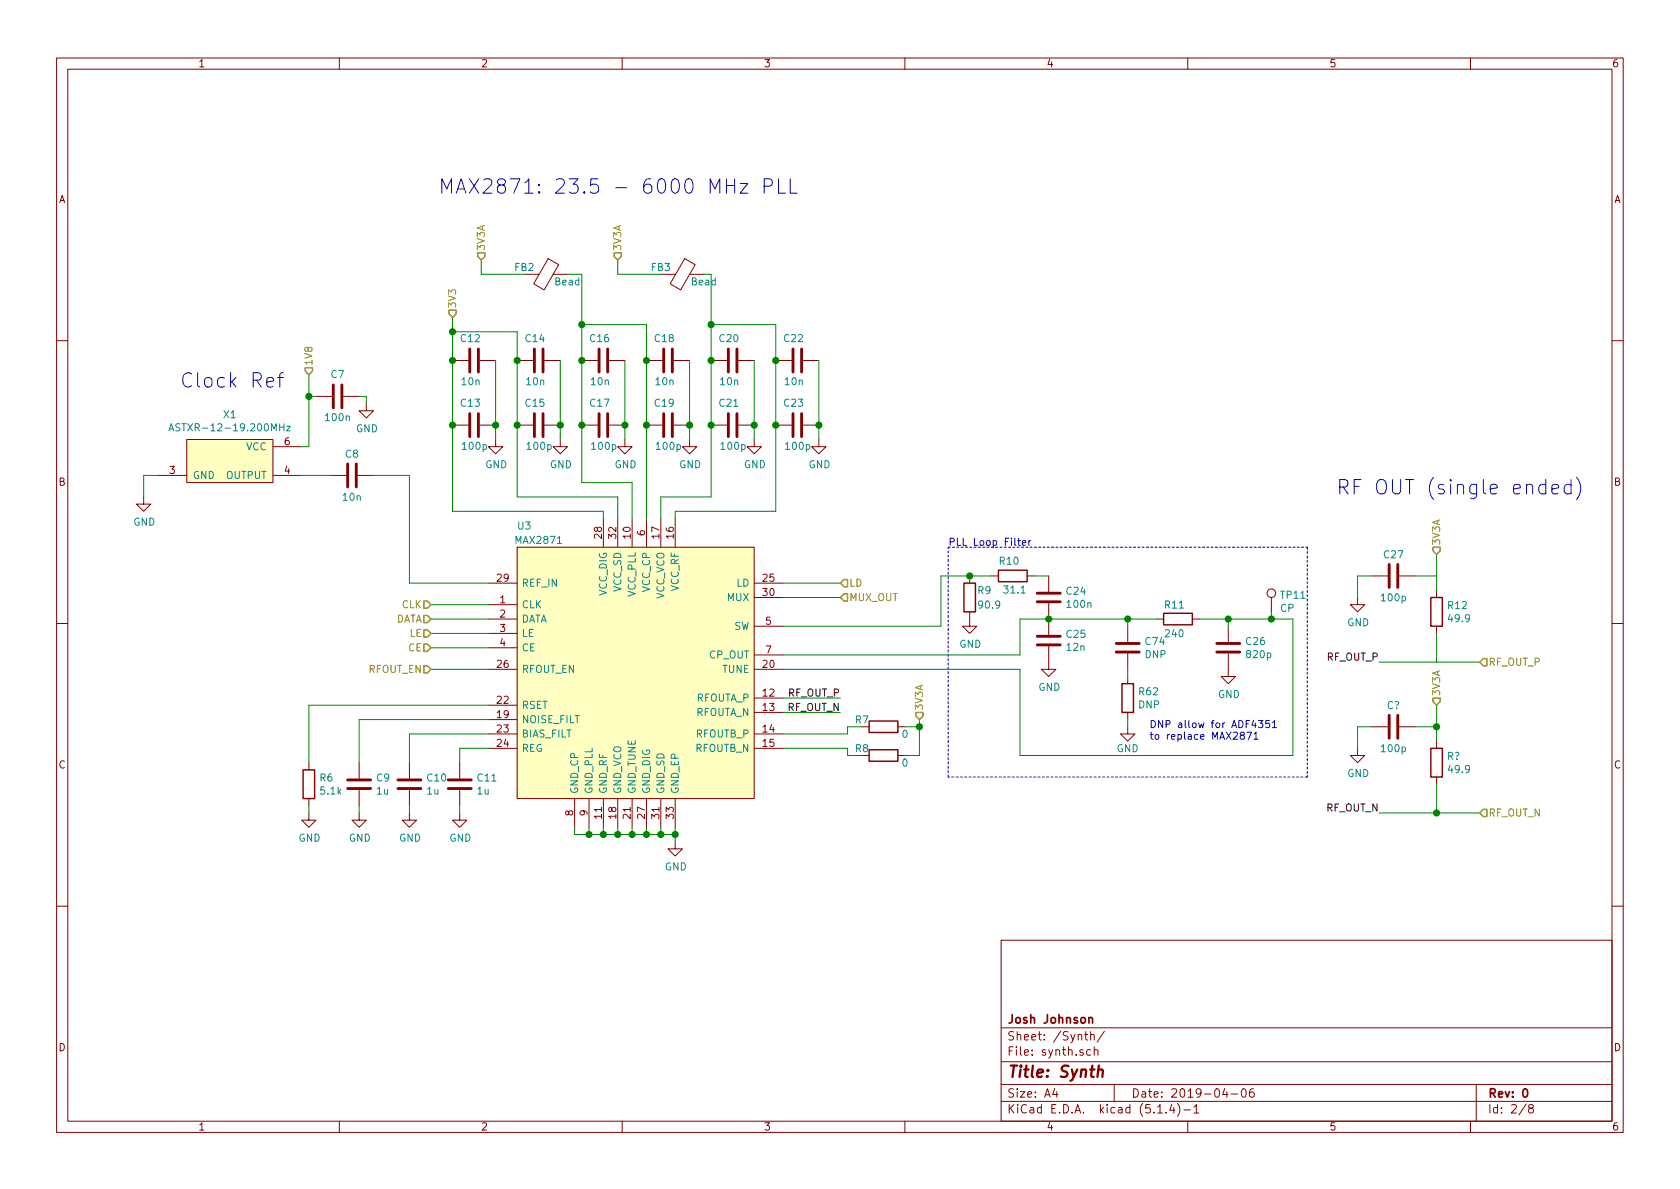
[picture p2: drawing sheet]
<svg xmlns="http://www.w3.org/2000/svg" width="297mm" height="210mm" viewBox="0 0 297 210" stroke-linecap="round" stroke-linejoin="round" font-family="sans-serif">
<g fill="none" stroke="#840000" stroke-width=".18">
<path d="M10 10.3h277v189.9h-277zM12 12.2h273v186.1h-273zM60 10.3v1.9M110 10.3v1.9M160 10.3v1.9M210 10.3v1.9M260 10.3v1.9M92.7 48.5h2.6M96.9 45.7l1.9 1.1-2.6 4.5-1.8-1.1zM97.8 48.5h2.5M116.8 48.5h2.6M121.1 45.7l1.8 1.1-2.6 4.5-1.8-1.1z"/>
<path d="M121.9 48.5h2.6M10 60.2h2M33 77.7h15.3v7.6h-15.3zM48.3 79h5M55.9 70.1h2.8M60.7 70.1h2.8M64.8 71.4v1.2h1.2l-1.2 1.3-1.3-1.3h1.3M80 75.2h2.8M80 63.7h2.8M84.8 75.2h2.8M84.8 63.7h2.8M87.6 77.7v1.3h1.3l-1.3 1.3-1.2-1.3h1.2"/>
<path d="M91.4 75.2h2.8M91.4 63.7h2.8M96.3 75.2h2.8M96.3 63.7h2.8M99.1 77.7v1.3h1.2l-1.2 1.3-1.3-1.3h1.3M102.9 75.2h2.8M102.9 63.7h2.8M107.7 75.2h2.8M107.7 63.7h2.8M110.5 77.7v1.3h1.3l-1.3 1.3-1.3-1.3h1.3M114.3 75.2h2.8M114.3 63.7h2.8"/>
<path d="M119.1 75.2h2.8M119.1 63.7h2.8M121.9 77.7v1.3h1.3l-1.3 1.3-1.3-1.3h1.3M125.7 75.2h2.8M125.7 63.7h2.8M130.6 75.2h2.7M130.6 63.7h2.7M133.3 77.7v1.3h1.3l-1.3 1.3-1.2-1.3h1.2M137.2 75.2h2.8M137.2 63.7h2.8M142 75.2h2.8M142 63.7h2.8"/>
<path d="M144.8 77.7v1.3h1.2l-1.2 1.3-1.3-1.3h1.3M285 60.2h2M25.4 87.9v1.2h1.3l-1.3 1.3-1.3-1.3h1.3M27.9 84.1h5.1M48.3 84.1h5M58.4 84.1h2.8M63.2 84.1h2.8M91.4 96.8h41.9v44.4h-41.9zM106.7 91.7v5.1M109.2 91.7v5.1M111.8 91.7v5.1M114.3 91.7v5.1"/>
<path d="M116.8 91.7v5.1M119.4 91.7v5.1M10 110.3h2M86.4 106.9h5M86.4 109.5h5M86.4 118.4h5M86.4 103.1h5M86.4 112h5M86.4 114.5h5M133.3 118.4h5.1M133.3 103.1h5.1M133.3 105.7h5.1"/>
<path d="M133.3 110.7h5.1M133.3 115.8h5.1M171.4 108.2v2.5h1.3l-1.3 1.3-1.2-1.3h1.2M171.4 101.8v1.3M175.3 101.8h1.2M181.6 101.8h1.3M185.4 114.3v4.1h1.3l-1.3 1.2-1.3-1.2h1.3M185.4 101.8v2.8M185.4 106.7v5.6M199.4 110.7v2.8M199.4 115.6v2.8M199.4 119.6v1.3"/>
<path d="M204.5 109.5h1.2M210.8 109.5h1.3M217.2 115.6v4h1.2l-1.2 1.3-1.3-1.3h1.3M217.2 110.7v2.8M224.8 105.7v2.5M240 105.7v1.2h1.3l-1.3 1.3-1.2-1.3h1.2M242.6 101.8h2.8M247.4 101.8h2.8M254 104.4v1.3M254 110.7v1.3M285 110.3h2M54.6 134.9v1.2"/>
<path d="M63.5 134.9v2.8M63.5 139.7v2.8M72.4 134.9v2.8M72.4 139.7v2.8M81.3 134.9v2.8M81.3 139.7v2.8M86.4 129.8h5M86.4 132.3h5M86.4 127.2h5M86.4 124.7h5M133.3 123.4h5.1M133.3 126h5.1"/>
<path d="M133.3 129.8h5.1M133.3 132.3h5.1M158.7 133.6h1.3M158.7 128.5h1.3M199.4 128.5v1.3h1.3l-1.3 1.3-1.3-1.3h1.3M199.4 126v1.2M240 132.3v1.3h1.3l-1.3 1.3-1.2-1.3h1.2M242.6 128.5h2.8M247.4 128.5h2.8M254 131.1v1.2M254 137.4v1.3M54.6 143.8v1.2h1.3l-1.3 1.3-1.3-1.3h1.3"/>
<path d="M54.6 141.2v1.3M63.5 143.8v1.2h1.3l-1.3 1.3-1.3-1.3h1.3M72.4 143.8v1.2h1.3l-1.3 1.3-1.3-1.3h1.3M81.3 143.8v1.2h1.2l-1.2 1.3-1.3-1.3h1.3M101.6 141.2v5.1M104.1 141.2v5.1M106.7 141.2v5.1M109.2 141.2v5.1M111.8 141.2v5.1M114.3 141.2v5.1M116.8 141.2v5.1M119.4 148.8v1.3h1.2l-1.2 1.3-1.3-1.3h1.3"/>
<path d="M119.4 141.2v5.1M10 160.2h2M177 166.3h108v32h-108zM285 160.2h2M60 198.3v1.9M110 198.3v1.9M160 198.3v1.9M177 194.8h108M177 191.8h108M177 187.8h108M177 181.8h108M186.5 192.5l-.4 1h1"/>
<path d="M186.8 193v1M191.8 182.9h.5M192 182.4v1.3l.3 .2M192.8 185.7l-.4-.1-.3 .3 .1 .6 .2 .1 .4-.1M192.8 183.1l.3-.2 .3 .1 .1 .9M192.8 182.4v1.5M193.5 185.7a.37 .37 0 0 1 .6 .1v.8M193.5 185.1v1.5M195.3 182.3l-1.3 2M197 191.8v3M204.7 196.8h.8M206.2 196.7v.1"/>
<path d="M207.2 195.2l-.4 1.1h.9M207.5 195.8v1M208.2 195.1a1.71 1.71 0 0 1 0 2.3M209.3 196.3h1.2M210 198.3v1.9M211.1 195.8l.4-.5v1.5M211.1 196.8h.9M216.6 192.5l-.4 1h.9M216.9 193v1M217.7 193.5h1.1M219.6 192.7l.4-.2a.94 .94 0 0 1 0 1.5 .82 .82 0 0 1-.4-1.3zM221.6 192.5a.59 .59 0 0 0-.7 .7l.1 .7 .2 .1 .5-.1 .1-.5-.2-.2-.4-.1-.3 .3"/>
<path d="M260 198.3v1.9M261 191.8v6.5M269.8 195.2l-1.2 2M270.6 196l-.3-.2v-.2l.3-.3h.2l.3 .3-.1 .2-.6 .2a.48 .48 0 0 0-.1 .7l.3 .1 .4-.1a.48 .48 0 0 0-.2-.7"/>
<circle cx="224.8" cy="104.9" r=".76"/>
</g>
<path d="M192.5 180.1l.2-.2 .4 .1 .1 .9M269.4 192.7l.2-.2a.8 .8 0 0 1 .5 .8 .8 .8 0 0 1-.5 .7l-.2-.1-.2-.4z" fill="none" stroke="#840000" stroke-width=".3"/>
<path d="M194.2 189.3a.5 .5 0 0 1 .8 .1l-.1 1M194.3 188.4l-.3 2" fill="none" stroke="#840000" stroke-width=".41"/>
<path d="M170.4 103.1h2.1v5.1h-2.1zM176.5 100.8h5.1v2.1h-5.1zM205.7 108.5h5.1v2h-5.1zM253 105.7h2v5h-2zM53.6 136.1h2v5.1h-2zM153.7 132.6h5v2h-5zM153.7 127.5h5v2h-5zM198.4 120.9h2v5.1h-2zM253 132.3h2v5.1h-2z" fill="none" stroke="#840000" stroke-width=".25"/>
<g fill="none" stroke="#840000" stroke-width=".51">
<path d="M58.9 68.1v4M60.5 68.1v4M83.1 61.7v4.1M83.1 73.1v4.1M84.6 61.7v4.1M84.6 73.1v4.1M94.5 61.7v4.1M94.5 73.1v4.1M96 61.7v4.1M96 73.1v4.1M105.9 61.7v4.1M105.9 73.1v4.1"/>
<path d="M107.4 61.7v4.1M107.4 73.1v4.1M117.3 61.7v4.1M117.3 73.1v4.1M118.9 61.7v4.1M118.9 73.1v4.1M128.8 61.7v4.1M128.8 73.1v4.1M130.3 61.7v4.1M130.3 73.1v4.1M140.2 61.7v4.1M140.2 73.1v4.1"/>
<path d="M141.7 61.7v4.1M141.7 73.1v4.1M61.5 82v4.1M63 82v4.1M245.6 99.8v4.1M247.1 99.8v4.1M183.4 106.4h4.1M183.4 104.9h4.1M183.4 114h4.1M183.4 112.5h4.1M197.4 115.3h4M197.4 113.8h4"/>
<path d="M215.1 115.3h4.1M215.1 113.8h4.1M61.5 139.4h4M61.5 137.9h4M70.4 139.4h4M70.4 137.9h4M79.2 139.4h4.1M79.2 137.9h4.1M245.6 126.5v4.1M247.1 126.5v4.1"/>
</g>
<g fill="#ffffc2" stroke="#ffffc2" stroke-width=".18">
<path d="M33 77.7h15.3v7.6h-15.3z"/>
<path d="M91.4 96.8h41.9v44.4h-41.9z"/>
</g>
<path d="M29.9 76.2l.4-1.3 .4 1.3M30 75.8h.6M50.7 75.4h.6l-.6 .8h.6" fill="none" stroke="#008484" stroke-width=".18"/>
<path d="M167.6 96.8h63.5M231.1 96.8v40.6M167.6 137.4v-40.6M231.1 137.4h-63.5" fill="none" stroke="#0000c2" stroke-width=".18" stroke-dasharray=".4 .4"/>
<g fill="none" stroke="#008400" stroke-width=".18">
<path d="M80 58.7h11.4v29.2h17.8v3.8M80 56.1v34.3h26.7v1.3M85.1 46v2.5h7.6M100.3 48.5h2.6v36.8h8.9v6.4M102.9 57.4h11.4v34.3M109.2 46v2.5h7.6M124.5 48.5h1.2v39.4h-8.9v3.8M125.7 57.4h11.5v33h-17.8v1.3M54.6 70.1h1.3M54.6 66.3v12.7h-1.3M63.5 70.1h1.3v1.3M87.6 63.7v14"/>
<path d="M99.1 63.7v14M110.5 63.7v14M121.9 63.7v14M133.3 63.7v14M144.8 63.7v14M27.9 84.1h-2.5v3.8M53.3 84.1h5.1M66 84.1h6.4v19h14M254 98v6.4M76.2 109.5h10.2M76.2 106.9h10.2M76.2 112h10.2"/>
<path d="M76.2 118.4h10.2M76.2 114.5h10.2M138.4 103.1h10.2M138.4 105.7h10.2M175.3 101.8h-8.9v8.9h-28M182.9 101.8h2.5M199.4 109.5v1.2M199.4 118.4v1.2M204.5 109.5h-24.2v6.3h-41.9M212.1 109.5h16.5v24.1h-48.3v-15.2h-41.9M217.2 109.5v1.2M224.8 108.2v1.3"/>
<path d="M242.6 101.8h-2.6v3.9M243.8 117.1h17.8M250.2 101.8h3.8M254 112v5.1M86.4 124.7h-31.8v10.2M86.4 132.3h-5.1v2.6M86.4 129.8h-14v5.1M86.4 127.2h-22.9v7.7M138.4 132.3h11.5v1.3h2.5M138.4 126h10.2M138.4 123.4h10.2M152.4 128.5h-2.5v1.3h-11.5"/>
<path d="M160 128.5h2.6M162.6 127.2v6.4h-2.6M199.4 127.2v1.3M242.6 128.5h-2.6v3.8M250.2 128.5h3.8M254 124.7v6.4M254 138.7v5.1M54.6 142.5v1.3M63.5 142.5v1.3M72.4 142.5v1.3M81.3 142.5v1.3M101.6 146.3v1.3h17.8"/>
<path d="M104.1 146.3v1.3M106.7 146.3v1.3M109.2 146.3v1.3M111.8 146.3v1.3M114.3 146.3v1.3M116.8 146.3v1.3M119.4 146.3v2.5M243.8 143.8h17.8"/>
</g>
<g fill="none" stroke="#848400" stroke-width=".25">
<path d="M79.4 54.9h1.2v.6l-.6 .6-.6-.6zM84.5 44.7h1.2v.6l-.6 .7-.6-.7zM108.6 44.7h1.3v.6l-.7 .7-.6-.7zM54 65h1.2v.7l-.6 .6-.6-.6zM253.4 96.8h1.2v.6l-.6 .6-.6-.6zM74.9 106.3h.7l.6 .6-.6 .7h-.7zM74.9 117.7h.7l.6 .7-.6 .6h-.7zM74.9 113.9h.7l.6 .6-.6 .7h-.7zM74.9 111.4h.7l.6 .6-.6 .6h-.7zM74.9 108.8h.7l.6 .7-.6 .6h-.7zM149.2 105h.7v1.3h-.7l-.6-.6zM149.2 102.5h.7v1.3h-.7l-.6-.7z"/>
<path d="M262.3 116.5h.6v1.2h-.6l-.7-.6zM161.9 126h1.3v.6l-.6 .6-.7-.6zM253.4 123.4h1.2v.7l-.6 .6-.6-.6zM262.3 143.1h.6v1.3h-.6l-.7-.6z"/>
</g>
<g fill="none" stroke="#0000c2" stroke-width=".18">
<path d="M128.4 32.8h1.5M129.9 31.6v2.6M130.9 32.5h1.3l-1.3 1.7h1.3M135.1 32.9h1a.68 .68 0 0 0 .5-.6 .68 .68 0 0 0-.5-.7h-1v2.6M137.6 31.6v2.6h1.3M139.7 31.6v2.6h1.2M47.2 67.6l1.2-.2-.1-.5-.8-.2-.3 .4v1l.1 .2 .2 .1 .8-.1M49.1 66.7h1M50.1 65.9l-.5 .1-.1 .3v2.1M179.9 95.6h.5M180.1 95.2v1.1l.3 .1M180.8 96l.6-.1-.1-.2-.4-.1-.1 .2v.6h.5"/>
<path d="M181.9 95.6v.8M182.3 95.6l-.4 .2M274.4 86.5l1.2-.2-.1-.5-.7-.2-.3 .2-.1 .2 .1 1.2 .3 .1 .7-.1M277.8 85.8l-.8-.2-.4 .5v.8l.2 .3 .2 .1 .8-.1M277.8 84.8v2.5M278.7 84.4a2.9 2.9 0 0 1 0 3.9M219.5 130l-.2-.3 .2-.2h.3l.2 .1v.3l-.6 .2-.1 .1v.3l.2 .2h.3l.2-.2v-.4l-.2-.1M220.4 129.5h.9l-.5 1.2M221.7 129.8l.4-.3v1.2M221.7 130.7h.7M222.5 127.4h.8l-.4 .5 .3 .1 .1 .4-.3 .3-.5-.2M224.4 127.4h-.6v.6l.2-.1 .4 .1v.5l-.1 .2-.5-.2"/>
<path d="M225 127.8l.3-.4v1.3M225 128.7h.7"/>
</g>
<g fill="#008400" stroke="#008400" stroke-width=".25">
<circle cx="114.3" cy="147.6" r=".51"/>
<circle cx="116.8" cy="147.6" r=".51"/>
<circle cx="254" cy="128.5" r=".51"/>
<circle cx="119.4" cy="147.6" r=".51"/>
<circle cx="254" cy="143.8" r=".51"/>
<circle cx="111.8" cy="147.6" r=".51"/>
<circle cx="224.8" cy="109.5" r=".51"/>
<circle cx="114.3" cy="63.7" r=".51"/>
<circle cx="80" cy="58.7" r=".51"/>
<circle cx="102.9" cy="57.4" r=".51"/>
<circle cx="54.6" cy="70.1" r=".51"/>
<circle cx="125.7" cy="57.4" r=".51"/>
<circle cx="162.6" cy="128.5" r=".51"/>
<circle cx="80" cy="63.7" r=".51"/>
<circle cx="80" cy="75.2" r=".51"/>
<circle cx="87.6" cy="75.2" r=".51"/>
<circle cx="91.4" cy="63.7" r=".51"/>
<circle cx="91.4" cy="75.2" r=".51"/>
<circle cx="99.1" cy="75.2" r=".51"/>
<circle cx="102.9" cy="63.7" r=".51"/>
<circle cx="102.9" cy="75.2" r=".51"/>
<circle cx="110.5" cy="75.2" r=".51"/>
<circle cx="199.4" cy="109.5" r=".51"/>
<circle cx="114.3" cy="75.2" r=".51"/>
<circle cx="121.9" cy="75.2" r=".51"/>
<circle cx="125.7" cy="63.7" r=".51"/>
<circle cx="125.7" cy="75.2" r=".51"/>
<circle cx="133.4" cy="75.2" r=".51"/>
<circle cx="137.2" cy="63.7" r=".51"/>
<circle cx="137.2" cy="75.2" r=".51"/>
<circle cx="144.8" cy="75.2" r=".51"/>
<circle cx="171.5" cy="101.8" r=".51"/>
<circle cx="104.1" cy="147.6" r=".51"/>
<circle cx="185.4" cy="109.5" r=".51"/>
<circle cx="106.7" cy="147.6" r=".51"/>
<circle cx="109.2" cy="147.6" r=".51"/>
<circle cx="217.2" cy="109.5" r=".51"/>
</g>
<g font-size="3.5" fill="#0000c2">
<text x="77.5" y="34.3">MAX2871: 23.5 - 6000 MHz PLL</text>
<text x="31.7" y="68.6">Clock Ref</text>
<text x="236.2" y="87.5">RF OUT (single ended)</text>
</g>
<text font-size="2.8" fill="#840000" x="178" y="190.5">Title: Synth</text>
<g font-size="2.1" fill="#840000">
<text x="178" y="184">Sheet: /Synth/</text>
<text x="178" y="181">Josh Johnson</text>
<text x="178" y="186.7">File: synth.sch</text>
<text x="178" y="196.9">KiCad E.D.A. kicad (5.1.4)-1</text>
<text x="178" y="194.1">Size: A4</text>
<text x="200" y="194.1">Date: 2019-04-06</text>
<text x="263" y="194.1">Rev: 0</text>
<text x="263" y="196.9">Id: 2/8</text>
</g>
<g font-size="1.8" fill="#840000">
<text x="35" y="11.9">1</text>
<text x="85" y="11.9">2</text>
<text x="135" y="11.9">3</text>
<text x="185" y="11.9">4</text>
<text x="235" y="11.9">5</text>
<text x="285" y="11.9">6</text>
<text x="10.4" y="35.9">A</text>
<text x="285.4" y="35.9">A</text>
<text x="30" y="83.8">3</text>
<text x="50.3" y="83.8">4</text>
<text x="50.3" y="78.7">6</text>
<text x="10.4" y="85.9">B</text>
<text x="285.4" y="85.9">B</text>
<text x="106.4" y="95.2" transform="rotate(-90 106.4 95.2)">28</text>
<text x="109" y="95.2" transform="rotate(-90 109 95.2)">32</text>
<text x="111.5" y="95.2" transform="rotate(-90 111.5 95.2)">10</text>
<text x="114" y="94.7" transform="rotate(-90 114 94.7)">6</text>
<text x="116.6" y="95.2" transform="rotate(-90 116.6 95.2)">17</text>
<text x="119.1" y="95.2" transform="rotate(-90 119.1 95.2)">16</text>
<text x="87.9" y="102.9">29</text>
<text x="88.4" y="106.7">1</text>
<text x="134.9" y="102.9">25</text>
<text x="134.9" y="105.4">30</text>
<text x="88.4" y="109.2">2</text>
<text x="88.4" y="111.8">3</text>
<text x="135.4" y="110.5">5</text>
<text x="87.9" y="118.1">26</text>
<text x="88.4" y="114.3">4</text>
<text x="134.9" y="118.1">20</text>
<text x="135.4" y="115.6">7</text>
<text x="87.9" y="124.5">22</text>
<text x="134.9" y="123.2">12</text>
<text x="134.9" y="125.7">13</text>
<text x="87.9" y="127">19</text>
<text x="87.9" y="129.5">23</text>
<text x="134.9" y="129.5">14</text>
<text x="10.4" y="135.9">C</text>
<text x="87.9" y="132.1">24</text>
<text x="134.9" y="132.1">15</text>
<text x="285.4" y="135.9">C</text>
<text x="101.3" y="144.2" transform="rotate(-90 101.3 144.2)">8</text>
<text x="103.9" y="144.2" transform="rotate(-90 103.9 144.2)">9</text>
<text x="106.4" y="144.7" transform="rotate(-90 106.4 144.7)">11</text>
<text x="109" y="144.7" transform="rotate(-90 109 144.7)">18</text>
<text x="111.5" y="144.7" transform="rotate(-90 111.5 144.7)">21</text>
<text x="114" y="144.7" transform="rotate(-90 114 144.7)">27</text>
<text x="116.6" y="144.7" transform="rotate(-90 116.6 144.7)">31</text>
<text x="119.1" y="144.7" transform="rotate(-90 119.1 144.7)">33</text>
<text x="10.4" y="185.9">D</text>
<text x="285.4" y="185.9">D</text>
<text x="35" y="199.9">1</text>
<text x="85" y="199.9">2</text>
<text x="135" y="199.9">3</text>
<text x="185" y="199.9">4</text>
<text x="235" y="199.9">5</text>
<text x="285" y="199.9">6</text>
</g>
<g font-size="1.8" fill="#848400">
<text x="85.7" y="44.4" transform="rotate(-90 85.7 44.4)">3V3A</text>
<text x="109.9" y="44.4" transform="rotate(-90 109.9 44.4)">3V3A</text>
<text x="80.6" y="54.6" transform="rotate(-90 80.6 54.6)">3V3</text>
<text x="55.2" y="64.8" transform="rotate(-90 55.2 64.8)">1V8</text>
<text x="254.6" y="96.5" transform="rotate(-90 254.6 96.5)">3V3A</text>
<text x="71" y="107.6">CLK</text>
<text x="150.1" y="106.3">MUX_OUT</text>
<text x="150.1" y="103.8">LD</text>
<text x="69.8" y="110.1">DATA</text>
<text x="72.4" y="112.6">LE</text>
<text x="65.2" y="119">RFOUT_EN</text>
<text x="72.2" y="115.2">CE</text>
<text x="263.1" y="117.7">RF_OUT_P</text>
<text x="163.2" y="125.7" transform="rotate(-90 163.2 125.7)">3V3A</text>
<text x="254.6" y="123.2" transform="rotate(-90 254.6 123.2)">3V3A</text>
<text x="263.1" y="144.4">RF_OUT_N</text>
</g>
<g font-size="1.8" fill="#008484">
<text x="91" y="47.9">FB2</text>
<text x="115.2" y="47.9">FB3</text>
<text x="98.2" y="50.5">Bead</text>
<text x="122.3" y="50.5">Bead</text>
<text x="81.5" y="60.5">C12</text>
<text x="93" y="60.5">C14</text>
<text x="104.4" y="60.5">C16</text>
<text x="115.8" y="60.5">C18</text>
<text x="127.3" y="60.5">C20</text>
<text x="138.7" y="60.5">C22</text>
<text x="58.6" y="66.8">C7</text>
<text x="81.5" y="71.9">C13</text>
<text x="81.7" y="68.1">10n</text>
<text x="93" y="71.9">C15</text>
<text x="93.1" y="68.1">10n</text>
<text x="104.4" y="71.9">C17</text>
<text x="104.6" y="68.1">10n</text>
<text x="115.8" y="71.9">C19</text>
<text x="116" y="68.1">10n</text>
<text x="127.3" y="71.9">C21</text>
<text x="127.4" y="68.1">10n</text>
<text x="138.7" y="71.9">C23</text>
<text x="138.9" y="68.1">10n</text>
<text x="31.5" y="76.3">ASTXR-12-19.200MHz</text>
<text x="39.6" y="74">X1</text>
<text x="57.7" y="74.5">100n</text>
<text x="62.9" y="76.4">GND</text>
<text x="43.5" y="79.6">VCC</text>
<text x="61.1" y="80.9">C8</text>
<text x="81.9" y="79.5">100p</text>
<text x="85.8" y="82.8">GND</text>
<text x="93.3" y="79.5">100p</text>
<text x="97.2" y="82.8">GND</text>
<text x="104.7" y="79.5">100p</text>
<text x="108.7" y="82.8">GND</text>
<text x="116.2" y="79.5">100p</text>
<text x="120.1" y="82.8">GND</text>
<text x="127.6" y="79.5">100p</text>
<text x="131.5" y="82.8">GND</text>
<text x="139" y="79.5">100p</text>
<text x="143" y="82.8">GND</text>
<text x="34" y="84.7">GND</text>
<text x="40" y="84.7">OUTPUT</text>
<text x="60.7" y="88.6">10n</text>
<text x="23.6" y="93">GND</text>
<text x="91.6" y="93.6">U3</text>
<text x="91.3" y="96.2">MAX2871</text>
<text x="176.8" y="99.9">R10</text>
<text x="244.8" y="98.7">C27</text>
<text x="92.2" y="107.6">CLK</text>
<text x="92.2" y="103.8">REF_IN</text>
<text x="107.3" y="105.4" transform="rotate(-90 107.3 105.4)">VCC_DIG</text>
<text x="109.9" y="104.7" transform="rotate(-90 109.9 104.7)">VCC_SD</text>
<text x="112.4" y="105.6" transform="rotate(-90 112.4 105.6)">VCC_PLL</text>
<text x="114.9" y="104.7" transform="rotate(-90 114.9 104.7)">VCC_CP</text>
<text x="117.5" y="106.1" transform="rotate(-90 117.5 106.1)">VCC_VCO</text>
<text x="120" y="104.6" transform="rotate(-90 120 104.6)">VCC_RF</text>
<text x="128.7" y="106.3">MUX</text>
<text x="130.2" y="103.8">LD</text>
<text x="172.9" y="105.1">R9</text>
<text x="173.2" y="107.6">90.9</text>
<text x="177.7" y="104.9">31.1</text>
<text x="188.6" y="105.2">C24</text>
<text x="188.8" y="107.5">100n</text>
<text x="206" y="107.6">R11</text>
<text x="226.5" y="105.9">TP11</text>
<text x="244.4" y="106.3">100p</text>
<text x="256.1" y="107.7">R12</text>
<text x="92.2" y="110.1">DATA</text>
<text x="92.2" y="112.6">LE</text>
<text x="129.7" y="111.4">SW</text>
<text x="188.6" y="112.8">C25</text>
<text x="206.1" y="112.7">240</text>
<text x="226.4" y="108.2">CP</text>
<text x="238.2" y="110.7">GND</text>
<text x="256.2" y="110">49.9</text>
<text x="92.2" y="119">RFOUT_EN</text>
<text x="92.2" y="115.2">CE</text>
<text x="125.4" y="116.5">CP_OUT</text>
<text x="127.8" y="119">TUNE</text>
<text x="169.6" y="114.5">GND</text>
<text x="188.7" y="115.1">12n</text>
<text x="202.5" y="116.4">DNP</text>
<text x="202.6" y="114.1">C74</text>
<text x="220.4" y="114.1">C26</text>
<text x="220.5" y="116.4">820p</text>
<text x="92.2" y="125.3">RSET</text>
<text x="123.1" y="124.1">RFOUTA_P</text>
<text x="183.6" y="122.2">GND</text>
<text x="201.3" y="125.3">DNP</text>
<text x="201.4" y="123">R62</text>
<text x="215.3" y="123.4">GND</text>
<text x="245.2" y="125.4">C?</text>
<text x="92.2" y="127.9">NOISE_FILT</text>
<text x="92.2" y="130.4">BIAS_FILT</text>
<text x="123" y="126.6">RFOUTA_N</text>
<text x="123.1" y="130.4">RFOUTB_P</text>
<text x="151.3" y="127.9">R7</text>
<text x="159.5" y="130.5">0</text>
<text x="92.2" y="133">REG</text>
<text x="123" y="133">RFOUTB_N</text>
<text x="151.3" y="133">R8</text>
<text x="159.5" y="135.6">0</text>
<text x="197.4" y="133">GND</text>
<text x="238.2" y="137.4">GND</text>
<text x="244.4" y="133">100p</text>
<text x="255.9" y="134.4">R?</text>
<text x="256.2" y="136.7">49.9</text>
<text x="56.6" y="138.2">R6</text>
<text x="56.8" y="140.5">5.1k</text>
<text x="66.6" y="138.2">C9</text>
<text x="66.6" y="140.5">1u</text>
<text x="75.5" y="140.5">1u</text>
<text x="75.6" y="138.2">C10</text>
<text x="84.4" y="140.5">1u</text>
<text x="84.5" y="138.2">C11</text>
<text x="102.2" y="140.5" transform="rotate(-90 102.2 140.5)">GND_CP</text>
<text x="104.8" y="140.5" transform="rotate(-90 104.8 140.5)">GND_PLL</text>
<text x="107.3" y="140.5" transform="rotate(-90 107.3 140.5)">GND_RF</text>
<text x="109.9" y="140.5" transform="rotate(-90 109.9 140.5)">GND_VCO</text>
<text x="112.4" y="140.5" transform="rotate(-90 112.4 140.5)">GND_TUNE</text>
<text x="114.9" y="140.5" transform="rotate(-90 114.9 140.5)">GND_DIG</text>
<text x="117.5" y="140.5" transform="rotate(-90 117.5 140.5)">GND_SD</text>
<text x="120" y="140.5" transform="rotate(-90 120 140.5)">GND_EP</text>
<text x="52.8" y="148.8">GND</text>
<text x="61.7" y="148.8">GND</text>
<text x="70.6" y="148.8">GND</text>
<text x="79.5" y="148.8">GND</text>
<text x="117.6" y="153.9">GND</text>
</g>
<g font-size="1.8" fill="#0000c2">
<text x="167.6" y="96.5">PLL Loop Filter</text>
<text x="203.2" y="128.7">DNP allow for ADF4351</text>
<text x="203.2" y="130.8">to replace MAX2871</text>
</g>
<g font-size="1.8">
<text x="234.6" y="116.8">RF_OUT_P</text>
<text x="139.2" y="125.7">RF_OUT_N</text>
<text x="139.3" y="123.2">RF_OUT_P</text>
<text x="234.5" y="143.5">RF_OUT_N</text>
</g>
</svg>
